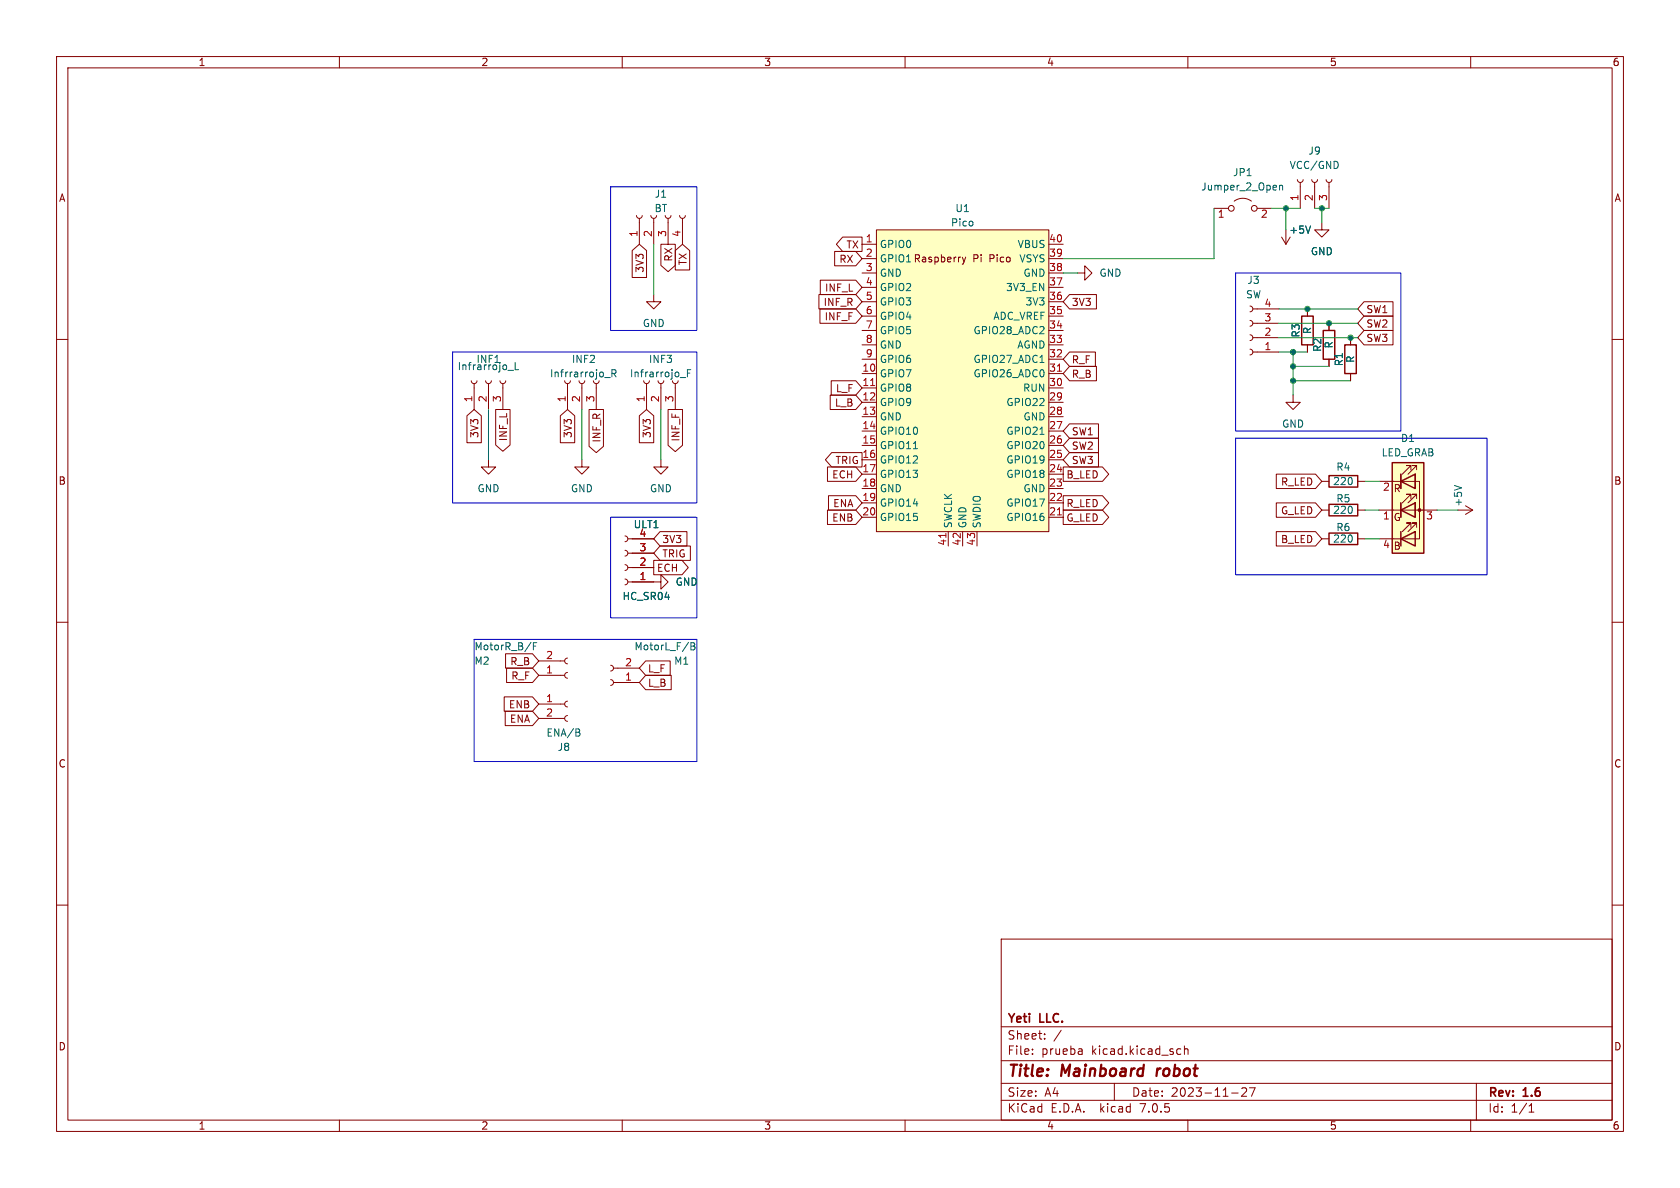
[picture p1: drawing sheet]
<svg xmlns="http://www.w3.org/2000/svg" width="297mm" height="210mm" viewBox="0 0 297 210" stroke-linecap="round" stroke-linejoin="round" font-family="sans-serif">
<g fill="none" stroke="#840000" stroke-width=".18">
<path d="M10 10h277v190h-277zM12 12h273v186h-273zM60 10v2M110 10v2M160 10v2M210 10v2M260 10v2M112.5 38.1l.2 .3 .3 .2 .4-.1 .1-.4M113 38.6v4.6M115.1 38.1l.1 .3 .4 .2 .3-.1 .2-.4M115.6 38.6v4.6M117.6 38.1l.1 .3 .4 .2 .4-.1 .1-.4"/>
<path d="M118.1 38.6v4.6M120.1 38.1l.2 .3 .3 .2 .4-.1 .2-.4M120.6 38.6v4.6M214.6 36.8h2.6M218.2 35.6a2.54 2.54 0 0 1 3 0M222.2 36.8h2.6M229.4 31.8l.1 .3 .4 .2 .3-.2 .2-.3M229.9 32.3v4.5M231.9 31.8l.1 .3 .4 .2 .4-.2 .1-.3M232.4 32.3v4.5M233.7 39.4v1.2h1.2l-1.2 1.3-1.3-1.3h1.3M234.4 31.8l.2 .3 .3 .2 .4-.2 .2-.3"/>
<path d="M234.9 32.3v4.5M10 60h2M111.8 44.3l1.2-1.1 1.3 1.1v4.8h-2.5zM115.6 52.1v1.2h1.2l-1.2 1.3-1.3-1.3h1.3M116.8 43.2h2.6v3.7l-1.3 1.1-1.3-1.1zM119.4 44.3l1.2-1.1 1.3 1.1v3.4h-2.5zM144.8 52.1h6.5l1.1 1.2-1.1 1.3h-6.5zM145 54.6h6.3l1.1 1.3-1.1 1.3h-6.3zM145 49.5h6.3l1.1 1.3-1.1 1.3h-6.3zM147.6 44.4h3.7l1.1 1.3-1.1 1.3h-3.7zM149 41.9h3.4v2.6h-3.4l-1.1-1.3zM152.4 43.2h2.5"/>
<path d="M152.4 45.7h2.5M152.4 48.3h2.5M152.4 58.4h2.5M152.4 55.9h2.5M152.4 53.3h2.5M152.4 50.8h2.5M154.9 40.6h30.5v53.4h-30.5zM170.1 45.5l.3 .8M170.4 46.3l-.3 .4M170.7 45.5l-.3 .8M185.4 43.2h2.6M185.4 45.7h2.6"/>
<path d="M185.4 48.3h2.6M185.4 58.4h2.6M185.4 55.9h2.6M185.4 53.3h2.6M185.4 50.8h2.6M189.1 52.1h4.7v2.5h-4.7l-1.1-1.3zM190.5 48.3h1.3v-1.3l1.2 1.3-1.2 1.2v-1.2M221 54.1l.3 .2 .2 .3-.2 .4-.3 .1M221 56.6l.3 .2 .2 .4-.2 .3-.3 .2M221 59.2l.3 .1 .2 .4-.2 .4-.3 .1M221.5 54.6h4.6M221.5 57.2h4.6"/>
<path d="M221.5 59.7h4.6M226.6 41.9l.7 1.3M227.3 40.6v2.6M228.1 41.9l-.8 1.3M231.1 54.6v1.3M234.9 57.2v1.2M238.8 59.7v1.3M241.1 53.3h5.2v2.6h-5.2l-1.1-1.3zM241.1 55.9h5.2v2.5h-5.2l-1.1-1.2zM241.1 58.4h5.2v2.6h-5.2l-1.1-1.3zM285 60h2M82.5 73.5l1.3-1.1 1.3 1.1v4.8h-2.6z"/>
<path d="M83.3 67.3l.1 .4 .4 .1 .4-.1 .1-.4M83.8 67.8v4.6M85.9 67.3l.1 .4 .3 .1 .4-.1 .2-.4M86.4 67.8v4.6M87.6 72.4h2.6v6.3l-1.3 1.1-1.3-1.1zM88.4 67.3l.1 .4 .4 .1 .4-.1 .1-.4M88.9 67.8v4.6M99.1 73.5l1.2-1.1 1.3 1.1v4.8h-2.5zM100.3 67.8v4.6M102.9 67.8v4.6M104.1 72.4h2.6v6.5l-1.3 1.1-1.3-1.1zM105.4 67.8v4.6"/>
<path d="M113 73.5l1.3-1.1 1.3 1.1v4.8h-2.6zM114.3 67.8v4.6M116.8 67.8v4.6M118.1 72.4h2.6v6.3l-1.3 1.1-1.3-1.1zM119.4 67.8v4.6M146.8 69.8h4.5l1.1 1.3-1.1 1.3h-4.5zM146.9 67.3h4.4l1.1 1.3-1.1 1.3h-4.4zM152.4 66h2.5M152.4 68.6h2.5M152.4 71.1h2.5M152.4 73.7h2.5M152.4 76.2h2.5"/>
<path d="M152.4 78.7h2.5M152.4 63.5h2.5M152.4 61h2.5M185.4 66h2.6M185.4 68.6h2.6M185.4 71.1h2.6M185.4 73.7h2.6M185.4 76.2h2.6M185.4 78.7h2.6M185.4 63.5h2.6M185.4 61h2.6M189.1 77.5h5.1v2.5h-5.1l-1.1-1.3z"/>
<path d="M189.1 62.2h4.6v2.6h-4.6l-1.1-1.3zM189.1 64.8h4.7v2.5h-4.7l-1.1-1.3zM189.1 74.9h5.1v2.6h-5.1l-1.1-1.3zM221 61.7l.3 .2 .2 .3-.2 .4-.3 .1M221.5 62.2h4.6M228.6 69.9v1.2h1.3l-1.3 1.3-1.3-1.3h1.3M231.1 61v1.2M234.9 63.5v1.3M238.8 66v1.3M86.4 81.3v1.3h1.2l-1.2 1.2-1.3-1.2h1.3M102.9 81.3v1.3h1.2l-1.2 1.2-1.3-1.2h1.3M110.5 94.7l.4 .2 .1 .4-.2 .3-.3 .2"/>
<path d="M110.5 97.3l.4 .1 .1 .4-.2 .4-.3 .1M110.5 99.8l.4 .2 .1 .3-.2 .4-.3 .1M111 95.3h4.6M111 97.8h4.6M115.6 99.1h5l1.1 1.2-1.1 1.3h-5zM116.7 94h4.7v2.5h-4.7l-1.1-1.2zM116.7 96.5h5.3v2.6h-5.3l-1.1-1.3zM116.8 81.3v1.3h1.3l-1.3 1.2-1.2-1.2h1.2M146.3 90.2h5l1.1 1.2-1.1 1.3h-5zM146.3 82.5h5l1.1 1.3-1.1 1.3h-5zM146.5 87.6h4.8l1.1 1.3-1.1 1.3h-4.8zM147 80h5.4v2.6h-5.4l-1.1-1.3z"/>
<path d="M152.4 81.3h2.5M152.4 83.8h2.5M152.4 86.4h2.5M152.4 88.9h2.5M152.4 91.4h2.5M167.6 94v2.5M170.2 94v2.5M172.7 94v2.5M185.4 81.3h2.6M185.4 83.8h2.6M185.4 86.4h2.6M185.4 88.9h2.6"/>
<path d="M185.4 91.4h2.6M188 90.2h6.9l1.1 1.2-1.1 1.3h-6.9zM188 87.6h6.9l1.1 1.3-1.1 1.3h-6.9zM188 82.5h6.9l1.1 1.3-1.1 1.3h-6.9zM189.1 80h5.1v2.6h-5.1l-1.1-1.3zM225.6 94h7l1.1 1.3-1.1 1.2h-7zM225.6 83.8h7l1.1 1.3-1.1 1.3h-7zM225.6 88.9h7l1.1 1.3-1.1 1.2h-7zM233.7 95.3h1.2M233.7 90.2h1.2M233.7 85.1h1.2M240 95.3h1.3"/>
<path d="M240 90.2h1.3M240 85.1h1.3M243.8 85.1h7.2v10.2h-7.2M243.8 90.2h10.2M247.6 88.9v2.5M247.6 83.8v2.6M249.4 93.2v-.7h-.7h.7l-1.5 1.5M249.4 88.1v-.7h-.7h.7l-1.5 1.5M249.4 83.1v-.8h-.7h.7l-1.5 1.5M250.2 88.9v2.5zM250.2 88.9h.1M250.2 83.8v2.6z"/>
<path d="M250.2 83.8h.1M250.4 93.2v-.7h-.7h.7l-1.5 1.5M250.4 88.1v-.7h-.7h.7l-1.5 1.5M250.4 83.1v-.8h-.7h.7l-1.5 1.5M257.8 90.2h2.5M259.1 89.4l1.2 .8M260.3 90.2l-1.2 .7M10 110h2M89.4 115.6h4.7l1.1 1.2-1.1 1.3h-4.7zM89.6 118.1h4.5l1.1 1.3-1.1 1.3h-4.5zM95.2 116.8h4.6M95.2 119.4h4.6"/>
<path d="M100.3 116.3l-.3 .2-.2 .3 .2 .4 .3 .1M100.3 118.9l-.3 .1-.2 .4 .2 .3 .3 .2M107.9 117.6l.4 .2 .2 .3-.2 .4-.4 .1M108.5 118.1h4.5M110.5 102.4l.4 .1 .1 .4-.2 .3-.3 .2M111 102.9h5.8v-1.3l1.3 1.3-1.3 1.2v-1.2M111 100.3h4.6M114.1 116.8h4.4v2.6h-4.4l-1.1-1.3zM114.1 119.4h4.6v2.5h-4.6l-1.1-1.2zM285 110h2M89.1 123.2h5l1.1 1.3-1.1 1.2h-5zM89.3 125.7h4.8l1.1 1.3-1.1 1.3h-4.8z"/>
<path d="M95.2 127h4.6M95.2 124.5h4.6M100.3 126.5l-.3 .1-.2 .4 .2 .4 .3 .1M100.3 124l-.3 .1-.2 .3 .2 .4 .3 .2M107.9 120.1l.4 .2 .2 .4-.2 .3-.4 .2M108.5 120.7h4.5M10 160h2M285 160h2M177 166h108v32h-108zM60 198v2M110 198v2M160 198v2"/>
<path d="M177 194.5h108M177 191.5h108M177 187.5h108M177 181.5h108M182.5 186.3v.1M182.5 185.5v.1M184.7 183.6v.1M184.7 182.8v.1M187.6 182.1l-1.3 2M191.1 185.4l.2 .2v.8M191.3 186.3l-.1 .1M191.3 185.8h-.1"/>
<path d="M197 191.5v3M208.2 186.3h.5M208.2 185.5h.5M209.4 185.5l.2-.1 .4 .1v.9M209.4 184.9v1.5M210 198v2M217.7 193.2h1.2M219.5 192.4l.6-.1 .2 .1 .1 .3-.9 1.1h.9M220.9 192.3h1l-.7 1.5M260 198v2M261 191.5v6.5M270.3 196.6h.9"/>
<path d="M270.3 195.5l.4-.4v1.5"/>
<circle cx="217.7" cy="36.8" r=".51"/>
<circle cx="221.7" cy="36.8" r=".51"/>
</g>
<g fill="#ffffc2" stroke="#ffffc2" stroke-width=".18">
<path d="M246.1 81.8h5.6v16h-5.6z"/>
<path d="M154.9 40.6h30.5v53.4h-30.5z"/>
</g>
<g fill="none" stroke="#840000" stroke-width=".25">
<path d="M230.1 55.9h2.1v5.1h-2.1zM233.9 58.4h2.1v5.1h-2.1zM237.7 61h2.1v5h-2.1zM234.9 84.1h5.1v2h-5.1zM234.9 89.2h5.1v2h-5.1zM234.9 94.2h5.1v2.1h-5.1zM246.1 81.8h5.6v16h-5.6zM247.6 95.3l2.6-1.3v2.5zM247.6 90.2l2.6-1.3v2.5zM247.6 85.1l2.6-1.3v2.6zM247.6 83.8v2.6M247.6 88.9v2.5"/>
<path d="M247.6 94v2.5"/>
</g>
<circle cx="251" cy="90.2" r=".25" fill="#840000" stroke="#840000" stroke-width=".18"/>
<g fill="none" stroke="#006464" stroke-width=".18">
<path d="M226.2 32.8v.8M226.2 32.9l.2-.1h.3l.1 .8M231.7 39.9l-.4 1.3M89.8 65.5h1M91.1 64.1v1.2h.6M106.9 66.7h1M108.2 66h.6l.1-.2-.1-.3-.6-.2v1.3M108.5 66l.4 .6M120.3 66.7h.9M121.5 66h.5M122.1 65.3h-.6v1.3M161.5 79.3h.7"/>
<path d="M183.8 76.8h.8M183.8 64.1h.8M257.1 85.8l1.3 .4M94.3 114.2h.4M94.9 113.6h-.6v1.3M122.2 113.6h.4l.2 .3-.2 .3 .2 .1 .1 .3-.3 .3h-.4zM122.2 114.2h.4M102.2 129.5l.3 .2v.3l-.2 .1M102.4 128.9l.1 .2-.1 .3"/>
</g>
<path d="M153.9 68.2h.7M186.9 65.6h.8M167.2 94.3v.7M186.9 91h.8" fill="none" stroke="#a90000" stroke-width=".18"/>
<path d="M107.9 33h15.3v25.4h-15.3zM218.4 48.3h29.2v27.9h-29.2zM80 62.2h43.2v26.7h-43.2zM218.4 77.5h44.5v24.1h-44.5zM107.9 91.4h15.3v17.8h-15.3zM83.8 113h39.4v21.6h-39.4z" fill="none" stroke="#0000c2" stroke-width=".18"/>
<g fill="none" stroke="#009600" stroke-width=".18">
<path d="M214.6 36.8v8.9h-26.6M224.8 36.8h5.1M227.3 36.8v3.8M232.4 36.8h2.5M233.7 36.8v2.6M115.6 43.2v8.9M188 48.3h2.5M226.1 59.7h13.9M226.1 54.6h13.9M226.1 57.2h13.9M86.4 72.4v8.9M102.9 72.4v8.9"/>
<path d="M116.8 72.4v8.9M226.1 62.2h5M228.6 67.3h10.2M228.6 62.2v7.7M228.6 64.8h6.3M241.3 90.2h2.5M241.3 85.1h2.5M241.3 95.3h2.5M254 90.2h3.8"/>
</g>
<g fill="#009600" stroke="#009600" stroke-width=".18">
<circle cx="231.1" cy="54.6" r=".46"/>
<circle cx="238.8" cy="59.7" r=".46"/>
<circle cx="234.9" cy="57.2" r=".46"/>
<circle cx="228.6" cy="64.8" r=".46"/>
<circle cx="228.6" cy="67.3" r=".46"/>
<circle cx="228.6" cy="62.2" r=".46"/>
<circle cx="227.3" cy="36.8" r=".46"/>
<circle cx="233.7" cy="36.8" r=".46"/>
</g>
<g font-size="2.8" fill="#840000">
<text x="178" y="190.8">Title:</text>
<text x="187.5" y="190.8">Mainboard</text>
<text x="204.9" y="190.8">robot</text>
</g>
<g font-size="2.1" fill="#840000">
<text x="178" y="183.9">Sheet:</text>
<text x="178" y="181.1">Yeti</text>
<text x="183.7" y="181.1">LLC.</text>
<text x="178" y="186.6">File:</text>
<text x="184" y="186.6">prueba</text>
<text x="192.9" y="186.6">kicad.kicad_sch</text>
<text x="178" y="196.8">KiCad</text>
<text x="178" y="194">Size:</text>
<text x="184.6" y="194">A4</text>
<text x="185.7" y="196.8">E.D.A.</text>
<text x="194.4" y="196.8">kicad</text>
<text x="200" y="194">Date:</text>
<text x="201.5" y="196.8">7.0.5</text>
<text x="206.9" y="194">2023-11-27</text>
<text x="263" y="194.2">Rev:</text>
<text x="263" y="196.8">Id:</text>
<text x="267" y="196.8">1/1</text>
<text x="269.2" y="194.2">1.6</text>
</g>
<g font-size="1.8" fill="#840000">
<text x="35" y="11.8">1</text>
<text x="85" y="11.8">2</text>
<text x="135" y="11.8">3</text>
<text x="185" y="11.8">4</text>
<text x="235" y="11.8">5</text>
<text x="285" y="11.8">6</text>
<text x="10.4" y="35.8">A</text>
<text x="285.4" y="35.8">A</text>
<text x="119" y="46.3" transform="rotate(-90 119 46.3)">RX</text>
<text x="121.6" y="46.9" transform="rotate(-90 121.6 46.9)">TX</text>
<text x="148.4" y="46.6">RX</text>
<text x="149.6" y="44.1">TX</text>
<text x="171.9" y="46.6">Pi</text>
<text x="174.9" y="46.6">Pico</text>
<text x="113.9" y="48.2" transform="rotate(-90 113.9 48.2)">3V3</text>
<text x="145.8" y="51.7">INF_L</text>
<text x="145.6" y="54.3">INF_R</text>
<text x="145.8" y="56.8">INF_F</text>
<text x="189.4" y="54.3">3V3</text>
<text x="241.5" y="55.5">SW1</text>
<text x="241.5" y="58.1">SW2</text>
<text x="189.4" y="64.4">R_F</text>
<text x="241.5" y="60.6">SW3</text>
<text x="147.8" y="69.5">L_F</text>
<text x="189.4" y="67">R_B</text>
<text x="84.7" y="77.5" transform="rotate(-90 84.7 77.5)">3V3</text>
<text x="101.2" y="77.5" transform="rotate(-90 101.2 77.5)">3V3</text>
<text x="115.2" y="77.5" transform="rotate(-90 115.2 77.5)">3V3</text>
<text x="147.6" y="72">L_B</text>
<text x="189.4" y="77.1">SW1</text>
<text x="89.8" y="78" transform="rotate(-90 89.8 78)">INF_L</text>
<text x="106.3" y="78.3" transform="rotate(-90 106.3 78.3)">INF_R</text>
<text x="120.3" y="78.1" transform="rotate(-90 120.3 78.1)">INF_F</text>
<text x="147.7" y="82.2">TRIG</text>
<text x="189.4" y="82.2">SW3</text>
<text x="189.4" y="79.7">SW2</text>
<text x="10.3" y="85.8">B</text>
<text x="147.1" y="84.7">ECH</text>
<text x="147.3" y="89.8">ENA</text>
<text x="188.4" y="89.8">R_LED</text>
<text x="188.4" y="84.7">B_LED</text>
<text x="226.4" y="86">R_LED</text>
<text x="246.3" y="87.2">R</text>
<text x="285.3" y="85.8">B</text>
<text x="147.1" y="92.4">ENB</text>
<text x="188.4" y="92.4">G_LED</text>
<text x="226.4" y="91.1">G_LED</text>
<text x="246.3" y="92.3">G</text>
<text x="116" y="101.2">ECH</text>
<text x="117" y="96.2">3V3</text>
<text x="117" y="98.7">TRIG</text>
<text x="226.4" y="96.2">B_LED</text>
<text x="246.3" y="97.4">B</text>
<text x="90.2" y="117.8">R_B</text>
<text x="114.5" y="119">L_F</text>
<text x="89.9" y="125.4">ENB</text>
<text x="90.4" y="120.3">R_F</text>
<text x="114.5" y="121.6">L_B</text>
<text x="90.1" y="127.9">ENA</text>
<text x="10.3" y="135.8">C</text>
<text x="285.3" y="135.8">C</text>
<text x="10.3" y="185.8">D</text>
<text x="285.3" y="185.8">D</text>
<text x="35" y="199.8">1</text>
<text x="85" y="199.8">2</text>
<text x="135" y="199.8">3</text>
<text x="185" y="199.8">4</text>
<text x="235" y="199.8">5</text>
<text x="285" y="199.8">6</text>
</g>
<g font-size="1.8" fill="#006464">
<text x="231.3" y="27.5">J9</text>
<text x="115.7" y="35.1">J1</text>
<text x="212.3" y="33.8">Jumper_2_Open</text>
<text x="217.9" y="31.3">JP1</text>
<text x="227.9" y="30">VCC/GND</text>
<text x="115.7" y="37.7">BT</text>
<text x="168.1" y="40.2">Pico</text>
<text x="168.8" y="37.7">U1</text>
<text x="227.9" y="41.5">+5V</text>
<text x="155.4" y="44">GPIO0</text>
<text x="155.4" y="46.5">GPIO1 Raspberry</text>
<text x="179.9" y="44">VBUS</text>
<text x="180.2" y="46.5">VSYS</text>
<text x="231.7" y="45.3">GND</text>
<text x="155.4" y="49.1">GND</text>
<text x="155.4" y="51.6">GPIO2</text>
<text x="177.8" y="51.6">3V3_EN</text>
<text x="180.9" y="49.1">GND</text>
<text x="194.3" y="49.1">GND</text>
<text x="220.2" y="52.9">SW</text>
<text x="220.5" y="50.4">J3</text>
<text x="113.6" y="58">GND</text>
<text x="155.4" y="54.2">GPIO3</text>
<text x="155.4" y="56.7">GPIO4</text>
<text x="155.4" y="59.2">GPIO5</text>
<text x="172.1" y="59.2">GPIO28_ADC2</text>
<text x="175.6" y="56.7">ADC_VREF</text>
<text x="181.3" y="54.2">3V3</text>
<text x="229.9" y="59.7" transform="rotate(-90 229.9 59.7)">R3</text>
<text x="232" y="59.1" transform="rotate(-90 232 59.1)">R</text>
<text x="80.9" y="65.6">Infrarrojo_L</text>
<text x="84.2" y="64.3">INF1</text>
<text x="101" y="64.3">INF2</text>
<text x="114.7" y="64.3">INF3</text>
<text x="155.4" y="61.8">GND</text>
<text x="155.4" y="64.3">GPIO6</text>
<text x="172.1" y="64.3">GPIO27_ADC1</text>
<text x="179.8" y="61.8">AGND</text>
<text x="233.7" y="62.3" transform="rotate(-90 233.7 62.3)">R2</text>
<text x="235.8" y="61.7" transform="rotate(-90 235.8 61.7)">R</text>
<text x="237.6" y="64.8" transform="rotate(-90 237.6 64.8)">R1</text>
<text x="239.6" y="64.2" transform="rotate(-90 239.6 64.2)">R</text>
<text x="97.2" y="66.9">Infrrarrojo_R</text>
<text x="111.3" y="66.9">Infrarrojo_F</text>
<text x="155.4" y="66.9">GPIO7</text>
<text x="155.4" y="69.4">GPIO8</text>
<text x="155.4" y="71.9">GPIO9</text>
<text x="172.1" y="66.9">GPIO26_ADC0</text>
<text x="177.9" y="71.9">GPIO22</text>
<text x="180.9" y="69.4">RUN</text>
<text x="155.4" y="74.5">GND</text>
<text x="155.4" y="77">GPIO10</text>
<text x="177.9" y="77">GPIO21</text>
<text x="180.9" y="74.5">GND</text>
<text x="226.6" y="75.8">GND</text>
<text x="155.4" y="79.6">GPIO11</text>
<text x="155.4" y="82.1">GPIO12</text>
<text x="177.9" y="82.1">GPIO19</text>
<text x="177.9" y="79.6">GPIO20</text>
<text x="236.2" y="83.4">R4</text>
<text x="244.2" y="80.8">LED_GRAB</text>
<text x="247.6" y="78.3">D1</text>
<text x="84.4" y="87.2">GND</text>
<text x="100.9" y="87.2">GND</text>
<text x="114.8" y="87.2">GND</text>
<text x="155.4" y="84.6">GPIO13</text>
<text x="155.4" y="87.2">GND</text>
<text x="155.4" y="89.7">GPIO14</text>
<text x="177.9" y="89.7">GPIO17</text>
<text x="177.9" y="84.6">GPIO18</text>
<text x="180.9" y="87.2">GND</text>
<text x="235.6" y="85.9">220</text>
<text x="236.2" y="89">R5</text>
<text x="258.6" y="89.6" transform="rotate(-90 258.6 89.6)">+5V</text>
<text x="112" y="93.5">ULT1</text>
<text x="155.4" y="92.3">GPIO15</text>
<text x="168.5" y="93.5" transform="rotate(-90 168.5 93.5)">SWCLK</text>
<text x="171" y="93.5" transform="rotate(-90 171 93.5)">GND</text>
<text x="173.5" y="93.5" transform="rotate(-90 173.5 93.5)">SWDIO</text>
<text x="177.9" y="92.3">GPIO16</text>
<text x="235.6" y="91">220</text>
<text x="236.2" y="94">R6</text>
<text x="235.6" y="96.1">220</text>
<text x="110" y="106.2">HC_SR04</text>
<text x="119.4" y="103.7">GND</text>
<text x="83.8" y="117.7">M2</text>
<text x="83.8" y="115.1">MotorR_B/F</text>
<text x="112.1" y="115.1">MotorL_F/B</text>
<text x="119.1" y="117.7">M1</text>
<text x="96.5" y="130.4">ENA/B</text>
<text x="98.5" y="132.9">J8</text>
</g>
<g font-size="1.8" fill="#a90000">
<text x="229.6" y="35.6" transform="rotate(-90 229.6 35.6)">1</text>
<text x="232.2" y="35.6" transform="rotate(-90 232.2 35.6)">2</text>
<text x="234.7" y="35.6" transform="rotate(-90 234.7 35.6)">3</text>
<text x="112.8" y="41.9" transform="rotate(-90 112.8 41.9)">1</text>
<text x="115.3" y="41.9" transform="rotate(-90 115.3 41.9)">2</text>
<text x="117.9" y="41.9" transform="rotate(-90 117.9 41.9)">3</text>
<text x="120.4" y="41.9" transform="rotate(-90 120.4 41.9)">4</text>
<text x="215.2" y="38.7">1</text>
<text x="222.9" y="38.7">2</text>
<text x="153" y="42.9">1</text>
<text x="153" y="45.5">2</text>
<text x="185.4" y="45.5">39</text>
<text x="185.4" y="42.9">40</text>
<text x="153" y="48">3</text>
<text x="153" y="50.5">4</text>
<text x="153" y="53.1">5</text>
<text x="185.4" y="53.1">36</text>
<text x="185.4" y="50.5">37</text>
<text x="185.4" y="48">38</text>
<text x="153" y="55.6">6</text>
<text x="153" y="58.2">7</text>
<text x="185.4" y="58.2">34</text>
<text x="185.4" y="55.6">35</text>
<text x="223.5" y="59.4">2</text>
<text x="223.5" y="56.9">3</text>
<text x="223.5" y="54.4">4</text>
<text x="152.4" y="65.8">10</text>
<text x="153" y="60.7">8</text>
<text x="153" y="63.2">9</text>
<text x="185.4" y="65.8">31</text>
<text x="185.4" y="63.2">32</text>
<text x="185.4" y="60.7">33</text>
<text x="223.5" y="62">1</text>
<text x="83.6" y="71.2" transform="rotate(-90 83.6 71.2)">1</text>
<text x="86.1" y="71.2" transform="rotate(-90 86.1 71.2)">2</text>
<text x="88.6" y="71.2" transform="rotate(-90 88.6 71.2)">3</text>
<text x="100.1" y="71.2" transform="rotate(-90 100.1 71.2)">1</text>
<text x="102.6" y="71.2" transform="rotate(-90 102.6 71.2)">2</text>
<text x="105.2" y="71.2" transform="rotate(-90 105.2 71.2)">3</text>
<text x="114" y="71.2" transform="rotate(-90 114 71.2)">1</text>
<text x="116.6" y="71.2" transform="rotate(-90 116.6 71.2)">2</text>
<text x="119.1" y="71.2" transform="rotate(-90 119.1 71.2)">3</text>
<text x="152.4" y="68.3">11</text>
<text x="152.4" y="70.9">12</text>
<text x="185.4" y="70.9">29</text>
<text x="185.4" y="68.3">30</text>
<text x="152.4" y="73.4">13</text>
<text x="152.4" y="75.9">14</text>
<text x="185.4" y="75.9">27</text>
<text x="185.4" y="73.4">28</text>
<text x="152.4" y="78.5">15</text>
<text x="152.4" y="81">16</text>
<text x="152.4" y="83.6">17</text>
<text x="185.4" y="83.6">24</text>
<text x="185.4" y="81">25</text>
<text x="185.4" y="78.5">26</text>
<text x="152.4" y="86.1">18</text>
<text x="152.4" y="88.6">19</text>
<text x="185.4" y="88.6">22</text>
<text x="185.4" y="86.1">23</text>
<text x="244.4" y="87">2</text>
<text x="113" y="95">4</text>
<text x="152.4" y="91.2">20</text>
<text x="185.4" y="91.2">21</text>
<text x="244.4" y="92.1">1</text>
<text x="252.1" y="92.1">3</text>
<text x="113" y="100.1">2</text>
<text x="113" y="97.5">3</text>
<text x="167.4" y="96.5" transform="rotate(-90 167.4 96.5)">41</text>
<text x="169.9" y="96.5" transform="rotate(-90 169.9 96.5)">42</text>
<text x="172.5" y="96.5" transform="rotate(-90 172.5 96.5)">43</text>
<text x="244.4" y="97.2">4</text>
<text x="113" y="102.6">1</text>
<text x="96.5" y="119.1">1</text>
<text x="96.5" y="116.6">2</text>
<text x="110.5" y="117.9">2</text>
<text x="96.5" y="124.2">1</text>
<text x="110.5" y="120.4">1</text>
<text x="96.5" y="126.7">2</text>
</g>
</svg>
